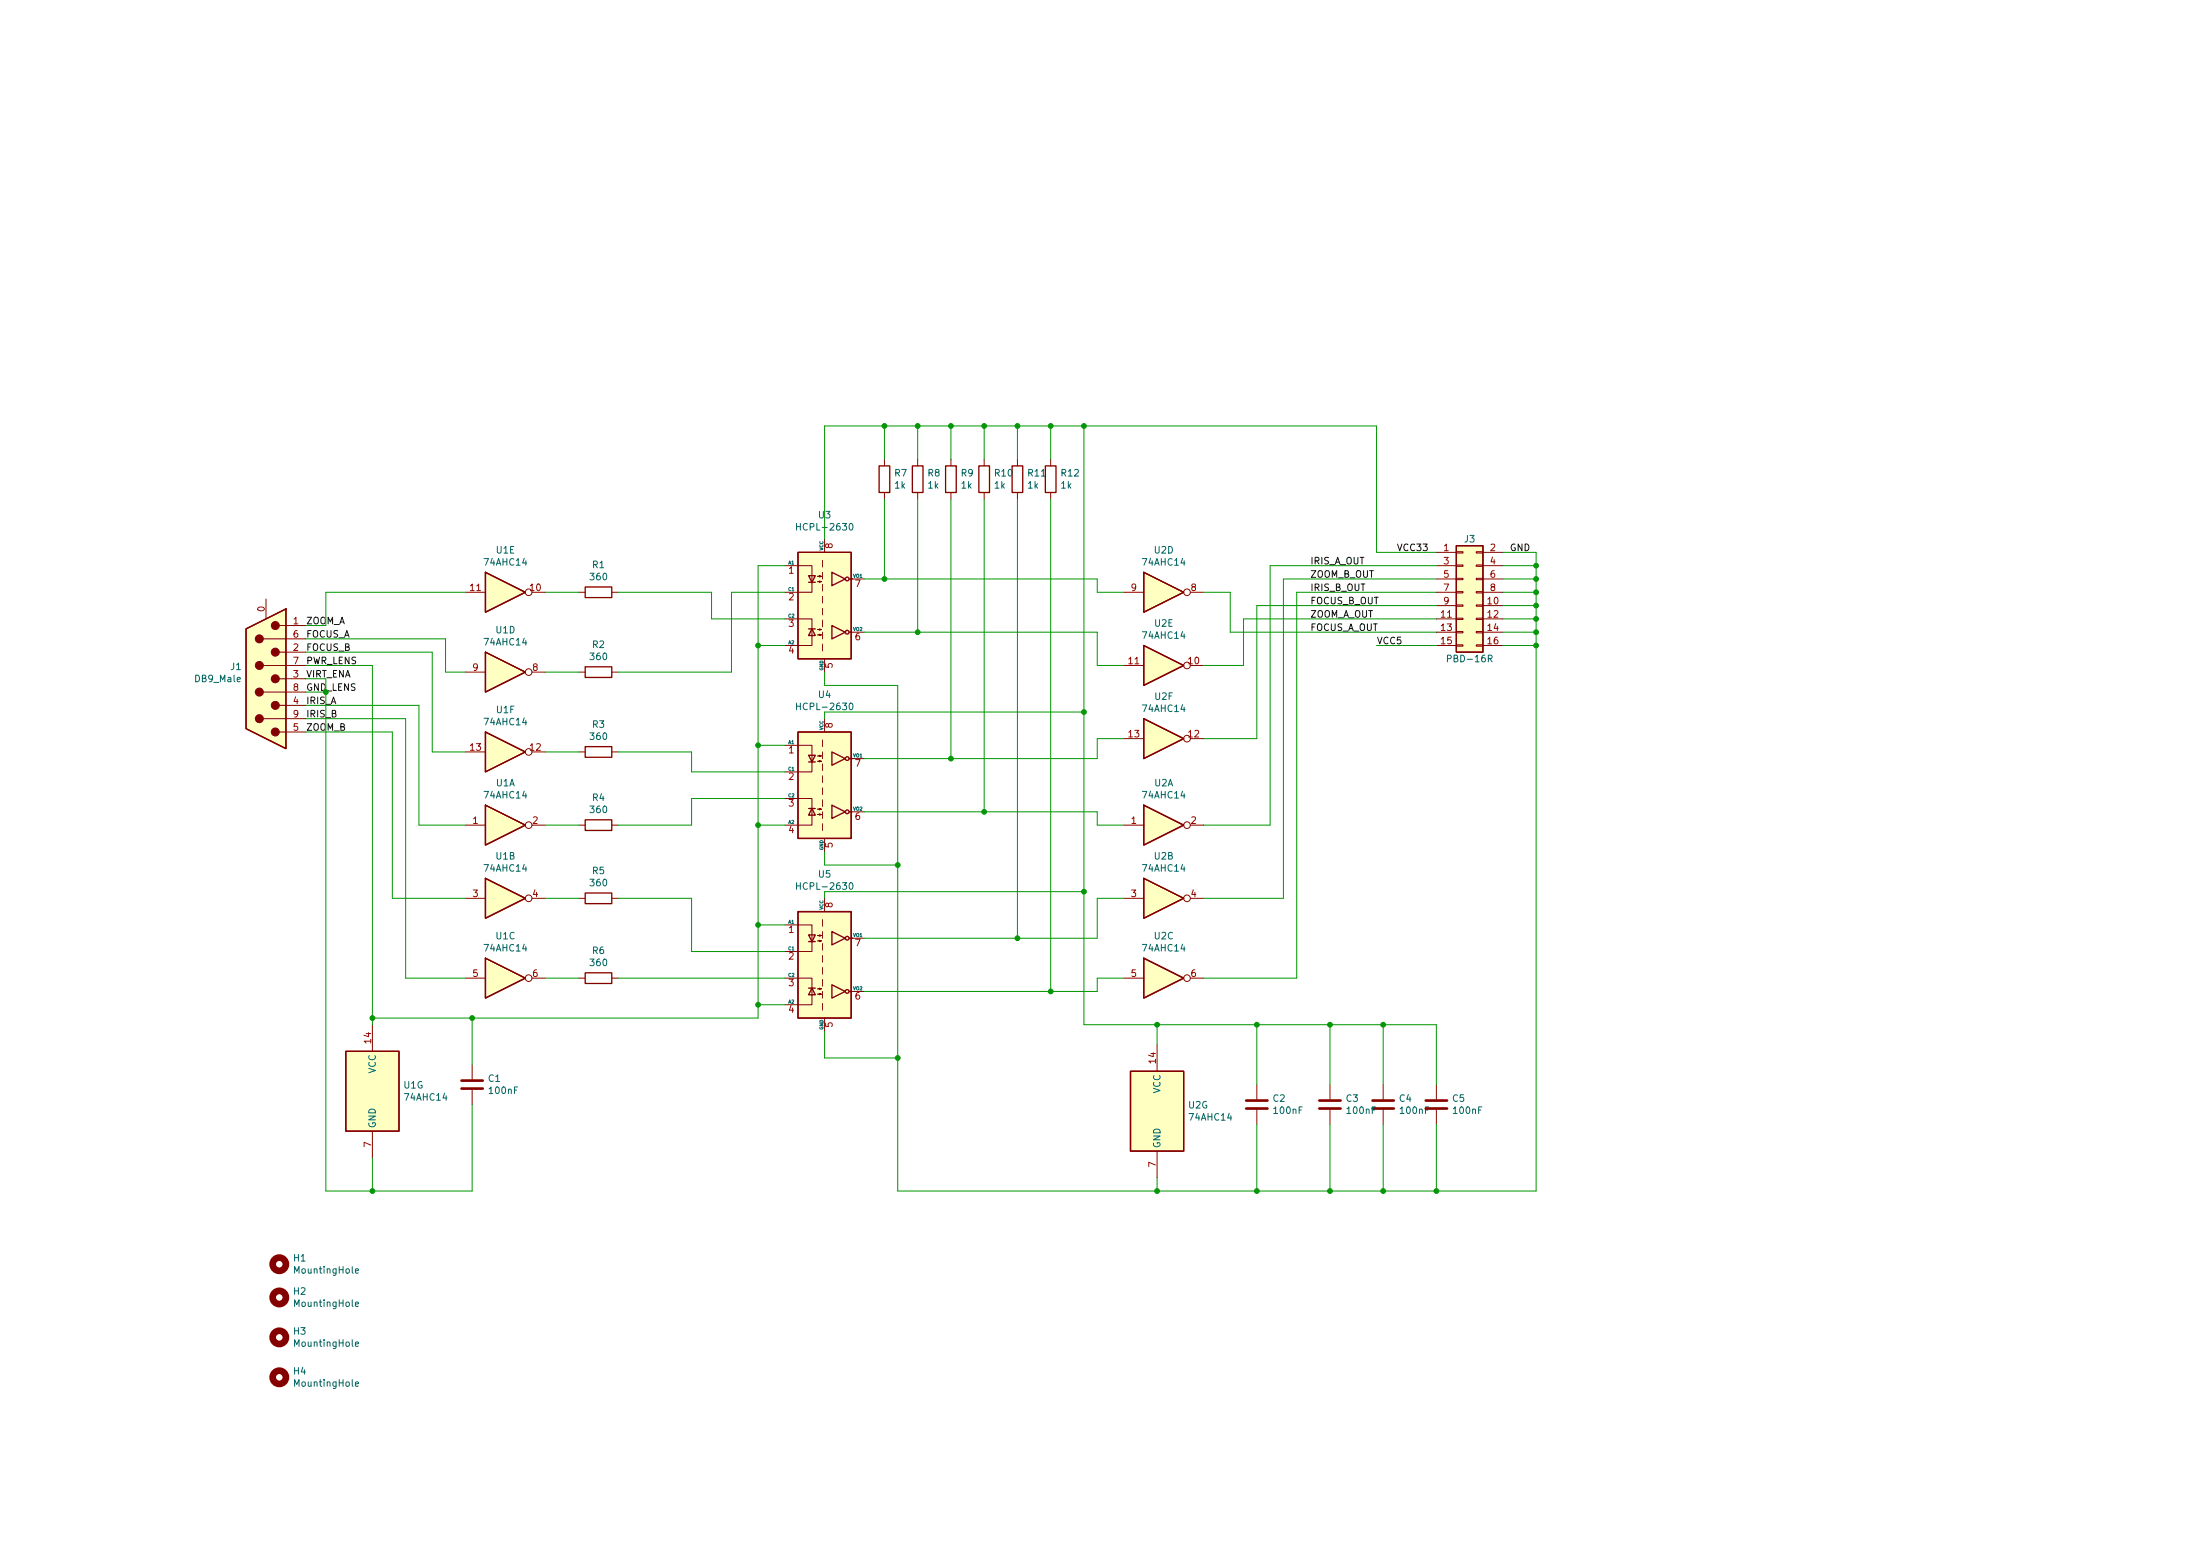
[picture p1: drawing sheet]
<svg xmlns="http://www.w3.org/2000/svg" width="420mm" height="297mm" viewBox="0 0 420 297" stroke-linecap="round" stroke-linejoin="round" font-family="sans-serif">
<g fill="none" stroke="#840000" stroke-width=".25">
<path d="M167.9 88.9h2v5.1h-2zM174.2 88.9h2.1v5.1h-2.1zM180.6 88.9h2v5.1h-2zM186.9 88.9h2.1v5.1h-2.1zM193.3 88.9h2v5.1h-2zM199.6 88.9h2.1v5.1h-2.1zM92.7 109.3l7.6 3.8-7.6 3.8zM111.8 112.1h5v2h-5zM152.4 105.4h10.2v20.4h-10.2zM154.4 109.9h1.3l-.6 1.3zM154.4 111.2h1.3M158.9 119.4l2.5 1.3-2.5 1.3z"/>
<path d="M158.9 109.3l2.5 1.2-2.5 1.3zM162.2 110.5h.6M218.4 109.3l7.7 3.8-7.7 3.8zM278.1 104.2h5.1v20.3h-5.1zM47 120.1l7.6-3.9v26.7l-7.6-3.8zM92.7 124.5l7.6 3.8-7.6 3.8zM92.7 139.7l7.6 3.8-7.6 3.9zM111.8 127.3h5v2h-5zM152.4 139.7h10.2v20.4h-10.2zM154.4 120.1h1.3M155.1 120.1l.6 1.2h-1.3zM162.2 120.7h.5"/>
<path d="M218.4 123.2l7.7 3.8-7.7 3.8zM218.4 137.2l7.7 3.8-7.7 3.8zM92.7 153.7l7.6 3.8-7.6 3.8zM111.8 156.5h5v2h-5zM111.8 142.5h5v2.1h-5zM154.4 144.2h1.3l-.6 1.3zM154.4 154.3h1.3M154.4 145.5h1.3M155.1 154.3l.6 1.3h-1.3zM158.9 153.7l2.5 1.3-2.5 1.2zM158.9 143.5l2.5 1.3-2.5 1.3zM162.2 155h.5"/>
<path d="M162.2 144.8h.6M218.4 153.7l7.7 3.8-7.7 3.8zM92.7 167.7l7.6 3.8-7.6 3.8zM111.8 170.5h5v2h-5zM152.4 174h10.2v20.3h-10.2zM154.4 178.5h1.3l-.6 1.2zM154.4 179.7h1.3M158.9 177.8l2.5 1.3-2.5 1.3zM162.2 179.1h.6M218.4 167.7l7.7 3.8-7.7 3.8zM92.7 182.9l7.6 3.8-7.6 3.8zM111.8 185.7h5v2h-5z"/>
<path d="M154.4 188.6h1.3M155.1 188.6l.6 1.3h-1.3zM158.9 188l2.5 1.3-2.5 1.2zM162.2 189.3h.5M218.4 182.9l7.7 3.8-7.7 3.8zM66 200.7h10.2v15.2h-10.2zM215.9 204.5h10.2v15.2h-10.2z"/>
<circle cx="161.8" cy="110.5" r=".36"/>
<circle cx="161.8" cy="120.7" r=".36"/>
<circle cx="161.8" cy="155" r=".36"/>
<circle cx="161.8" cy="144.8" r=".36"/>
<circle cx="161.8" cy="179.1" r=".36"/>
<circle cx="161.8" cy="189.3" r=".36"/>
</g>
<g fill="none" stroke="#840000" stroke-width=".19">
<path d="M168.9 87.7v1.2M168.9 94v1.3M175.3 87.7v1.2M175.3 94v1.3M181.6 87.7v1.2M181.6 94v1.3M188 87.7v1.2M188 94v1.3M194.3 87.7v1.2M194.3 94v1.3M200.7 87.7v1.2M200.7 94v1.3"/>
<path d="M50.8 114.3v3.8M53.3 119.4h5.1M88.9 113.1h3.8M101.6 113.1h2.5M110.5 113.1h1.3M116.8 113.1h1.3M149.9 108h2.5M149.9 113.1h2.5M149.9 118.1h2.5M152.5 108h2.6v3.3M152.5 118.1h2.6v3.3M155.1 111.2v1.9h-2.6"/>
<path d="M156.1 111h.7l-.3 .2v-.3l.3 .1M156.1 110h.7l-.3 .1v-.2l.3 .1M157.1 107v1.2M157.1 109.3v1.2M157.1 111.5v1.3M157.1 113.8v1.3M157.1 116.1v1.3M157.1 118.4v1.3M157.5 102.9v2.5M162.6 110.5h2.5M214.6 113.1h3.8M227.3 113.1h2.6"/>
<path d="M274.3 108h3.8M274.3 113.1h3.8M274.3 118.1h3.8M274.3 110.5h3.8M274.3 105.4h3.8M274.3 115.6h3.8M278.1 118h1.3v.3h-1.3zM278.1 115.5h1.3v.2h-1.3zM278.1 112.9h1.3v.3h-1.3zM278.1 110.4h1.3v.3h-1.3zM278.1 107.9h1.3v.2h-1.3zM278.1 105.3h1.3v.3h-1.3z"/>
<path d="M281.9 118h1.3v.3h-1.3zM281.9 115.5h1.3v.2h-1.3zM281.9 112.9h1.3v.3h-1.3zM281.9 110.4h1.3v.3h-1.3zM281.9 107.9h1.3v.2h-1.3zM281.9 105.3h1.3v.3h-1.3zM283.2 108h3.8M283.2 113.1h3.8M283.2 118.1h3.8M283.2 110.5h3.8M283.2 105.4h3.8M283.2 115.6h3.8"/>
<path d="M50.3 127h8.1M50.3 122h8.1M50.3 132.1h8.1M50.3 137.2h8.1M53.3 124.5h5.1M53.3 129.6h5.1M53.3 134.7h5.1M53.3 139.7h5.1M88.9 128.3h3.8M101.6 128.3h2.5M110.5 128.3h1.3M116.8 128.3h1.3"/>
<path d="M149.9 123.2h2.5M155.1 121.3v1.9h-2.6M156.1 121.2h.7l-.3 .1v-.2l.3 .1M156.1 120.2h.7l-.3 .1v-.2l.3 .1M157.1 120.7v1.3M157.1 123v1.2M157.5 125.8v2.5M157.5 137.2v2.5M162.6 120.7h2.5M214.6 127h3.8M227.3 127h2.6M274.3 123.2h3.8"/>
<path d="M274.3 120.7h3.8M278.1 123.1h1.3v.3h-1.3zM278.1 120.6h1.3v.2h-1.3zM281.9 123.1h1.3v.3h-1.3zM281.9 120.6h1.3v.2h-1.3zM283.2 123.2h3.8M283.2 120.7h3.8M88.9 157.5h3.8M88.9 143.5h3.8M101.6 157.5h2.5M101.6 143.5h2.5M110.5 157.5h1.3"/>
<path d="M110.5 143.5h1.3M116.8 157.5h1.3M116.8 143.5h1.3M149.9 157.5h2.5M149.9 142.3h2.5M149.9 147.4h2.5M149.9 152.4h2.5M152.5 142.3h2.6v3.3M152.5 152.4h2.6v3.3M155.1 155.6v1.9h-2.6M155.1 145.5v1.9h-2.6M156.1 155.5h.7l-.3 .1v-.2l.3 .1"/>
<path d="M156.1 154.5h.7l-.3 .1v-.3l.3 .2M156.1 145.3h.7l-.3 .2v-.3l.3 .1M156.1 144.3h.7l-.3 .1v-.2l.3 .1M157.1 141.3v1.2M157.1 143.5v1.3M157.1 145.8v1.3M157.1 148.1v1.3M157.1 150.4v1.3M157.1 152.7v1.3M157.1 155v1.2M157.1 157.3v1.2M162.6 155h2.5"/>
<path d="M162.6 144.8h2.5M214.6 157.5h3.8M214.6 141h3.8M227.3 157.5h2.6M227.3 141h2.6M88.9 171.5h3.8M101.6 171.5h2.5M110.5 171.5h1.3M116.8 171.5h1.3M149.9 176.6h2.5M152.5 176.6h2.6v3.3M155.1 179.7v1.9h-2.6"/>
<path d="M156.1 179.6h.7l-.3 .1v-.2l.3 .1M156.1 178.6h.7l-.3 .1v-.2l.3 .1M157.1 175.6v1.2M157.1 177.8v1.3M157.5 160.1v2.5M157.5 171.5v2.5M162.6 179.1h2.5M214.6 171.5h3.8M227.3 171.5h2.6M71.1 195.6v5.1M88.9 186.7h3.8M101.6 186.7h2.5"/>
<path d="M110.5 186.7h1.3M116.8 186.7h1.3M149.9 186.7h2.5M149.9 181.6h2.5M149.9 191.8h2.5M152.5 186.7h2.6v3.3M155.1 189.9v1.9h-2.6M156.1 189.8h.7l-.3 .1v-.3l.3 .2M156.1 188.8h.7l-.3 .1v-.3l.3 .2M157.1 180.1v1.3M157.1 182.4v1.3M157.1 184.7v1.3"/>
<path d="M157.1 187v1.3M157.1 189.3v1.2M157.1 191.6v1.2M157.5 194.3v2.6M162.6 189.3h2.5M214.6 186.7h3.8M221 199.4v5.1M227.3 186.7h2.6M71.1 215.9v5.1M90.2 203.2v2.8M90.2 208.1v2.8M221 219.7v5.1"/>
<path d="M240 207v2.8M240 211.9v2.8M254 207v2.8M254 211.9v2.8M264.2 207v2.8M264.2 211.9v2.8M274.3 207v2.8M274.3 211.9v2.8"/>
<circle cx="101" cy="113.1" r=".63"/>
<circle cx="226.7" cy="113.1" r=".63"/>
<circle cx="101" cy="128.3" r=".63"/>
<circle cx="226.7" cy="127" r=".63"/>
<circle cx="101" cy="157.5" r=".63"/>
<circle cx="101" cy="143.5" r=".63"/>
<circle cx="226.7" cy="141" r=".63"/>
<circle cx="226.7" cy="157.5" r=".63"/>
<circle cx="101" cy="171.5" r=".63"/>
<circle cx="226.7" cy="171.5" r=".63"/>
<circle cx="101" cy="186.7" r=".63"/>
<circle cx="226.7" cy="186.7" r=".63"/>
</g>
<g fill="#ffffc2" stroke="#ffffc2" stroke-width=".19">
<path d="M218.4 167.7l7.7 3.8-7.7 3.8z"/>
<path d="M218.4 182.9l7.7 3.8-7.7 3.8z"/>
<path d="M152.4 105.4h10.2v20.4h-10.2z"/>
<path d="M152.4 174h10.2v20.3h-10.2z"/>
<path d="M218.4 123.2l7.7 3.8-7.7 3.8z"/>
<path d="M218.4 109.3l7.7 3.8-7.7 3.8z"/>
<path d="M92.7 109.3l7.6 3.8-7.6 3.8z"/>
<path d="M92.7 124.5l7.6 3.8-7.6 3.8z"/>
<path d="M215.9 204.5h10.2v15.2h-10.2z"/>
<path d="M218.4 137.2l7.7 3.8-7.7 3.8z"/>
<path d="M218.4 153.7l7.7 3.8-7.7 3.8z"/>
<path d="M278.1 104.2h5.1v20.3h-5.1z"/>
<path d="M92.7 139.7l7.6 3.8-7.6 3.9z"/>
<path d="M92.7 153.7l7.6 3.8-7.6 3.8z"/>
<path d="M47 120.1l7.6-3.9v26.7l-7.6-3.8z"/>
<path d="M152.4 139.7h10.2v20.4h-10.2z"/>
<path d="M66 200.7h10.2v15.2h-10.2z"/>
<path d="M92.7 182.9l7.6 3.8-7.6 3.8z"/>
<path d="M92.7 167.7l7.6 3.8-7.6 3.8z"/>
</g>
<g fill="none" stroke="#006464" stroke-width=".19">
<path d="M152.1 99.9v1.3M152.1 100.5h.8M162.3 100l.2-.1a.68 .68 0 0 1 .4 .7 .68 .68 0 0 1-.4 .6l-.3-.5zM152.1 134.2v1.3M152.1 134.8h.8M162.3 134.3l.2-.1a.68 .68 0 0 1 .4 .7 .68 .68 0 0 1-.4 .6l-.3-.5zM284.2 125.7h.6l.2-.2-.1-.3-.7-.1v1.2M284.5 125.7l.5 .6M152.1 168.5v1.3M152.1 169.1h.8M162.3 168.6l.2-.1a.68 .68 0 0 1 .4 .6 .68 .68 0 0 1-.4 .7l-.3-.5zM67.9 249l.6-.1-.1-.3h-.3l-.2 .1v.6h.5"/>
<path d="M67.9 256.6l.6-.1-.1-.3h-.3l-.2 .2v.6h.5M67.9 242.6l.6-.1-.1-.2-.3-.1-.2 .2v.6h.5M67.9 264.2l.6-.1-.1-.2-.3-.1-.2 .2v.6h.5"/>
</g>
<path d="M88.1 207.8h4.1M88.1 206.3h4.1M238 211.6h4.1M238 210.1h4.1M252 211.6h4M252 210.1h4M262.1 211.6h4.1M262.1 210.1h4.1M272.3 211.6h4.1M272.3 210.1h4.1" fill="none" stroke="#840000" stroke-width=".51"/>
<g fill="#840000" stroke="#840000" stroke-width=".19">
<circle cx="52.6" cy="119.4" r=".76"/>
<circle cx="52.6" cy="124.5" r=".76"/>
<circle cx="52.6" cy="129.6" r=".76"/>
<circle cx="52.6" cy="134.7" r=".76"/>
<circle cx="52.6" cy="139.7" r=".76"/>
<circle cx="49.5" cy="122" r=".76"/>
<circle cx="49.5" cy="127" r=".76"/>
<circle cx="49.5" cy="132.1" r=".76"/>
<circle cx="49.5" cy="137.2" r=".76"/>
</g>
<g fill="none" stroke="#840000" stroke-width="1.3">
<circle cx="53.3" cy="247.7" r="1.27"/>
<circle cx="53.3" cy="255.3" r="1.27"/>
<circle cx="53.3" cy="241.3" r="1.27"/>
<circle cx="53.3" cy="262.9" r="1.27"/>
</g>
<g fill="none" stroke="#009600" stroke-width=".19">
<path d="M168.9 81.3v6.4M168.9 95.3v15.2M175.3 81.3v6.4M175.3 95.3v25.4M181.6 81.3v6.4M181.6 95.3v49.5M188 81.3v6.4M188 95.3v59.7M194.3 81.3v6.4M194.3 95.3v83.8M200.7 81.3v6.4M200.7 95.3v94"/>
<path d="M207 81.3v114.3h67.3v11.4M88.9 113.1h-26.7v6.3h-3.8M104.1 113.1h6.4M118.1 113.1h17.8v5h14M149.9 113.1h-10.2v15.2h-21.6M149.9 108h-5.1v86.3h-73.7M157.5 102.9v-21.6h105.4v24.1h11.4M165.1 110.5h44.4v2.6h5.1M229.9 113.1h5v7.6h39.4M274.3 108h-31.7v49.5h-12.7M274.3 113.1h-26.7v73.6h-17.7M274.3 110.5h-29.2v61h-15.2"/>
<path d="M274.3 115.6h-34.3v25.4h-10.1M274.3 118.1h-36.8v8.9h-7.6M287 105.4h6.4v122h-122v-96.6h-13.9v-2.5M287 110.5h6.4M287 113.1h6.4M287 115.6h6.4M287 118.1h6.4M287 108h6.4M58.4 134.7h21.6v22.8h8.9M58.4 137.2h19.1v49.5h11.4M58.4 139.7h16.5v31.8h14M58.4 127h12.7v68.6"/>
<path d="M58.4 129.6h3.8v97.8h28v-16.5M58.4 122h26.7v6.3h3.8M58.4 124.5h24.1v19h6.4M58.4 132.1h3.8M104.1 128.3h6.4M144.8 123.2h5.1M165.1 120.7h44.4v6.3h5.1M207 135.9h-49.5v1.3M262.9 123.2h11.4M287 120.7h6.4M287 123.2h6.4M104.1 157.5h6.4"/>
<path d="M104.1 143.5h6.4M118.1 143.5h14v3.9h17.8M144.8 157.5h5.1M144.8 142.3h5.1M149.9 152.4h-17.8v5.1h-14M165.1 155h44.4v2.5h5.1M214.6 141h-5.1v3.8h-44.4M104.1 171.5h6.4M118.1 171.5h14v10.1h17.8M144.8 176.6h5.1M157.5 162.6v2.5h13.9M207 170.2h-49.5v1.3"/>
<path d="M214.6 171.5h-5.1v7.6h-44.4M90.2 194.3v8.9M104.1 186.7h6.4M118.1 186.7h31.8M144.8 191.8h5.1M157.5 196.9v5.1h13.9M214.6 186.7h-5.1v2.6h-44.4M221 195.6v3.8M240 195.6v11.4M254 195.6v11.4M264.2 195.6v11.4M240 214.7v12.7"/>
<path d="M254 214.7v12.7M264.2 214.7v12.7M274.3 214.7v12.7M71.1 221v6.4M221 224.8v2.6"/>
</g>
<g fill="#009600" stroke="#009600" stroke-width=".19">
<circle cx="293.4" cy="120.7" r=".46"/>
<circle cx="293.4" cy="123.2" r=".46"/>
<circle cx="254" cy="227.4" r=".46"/>
<circle cx="264.2" cy="227.4" r=".46"/>
<circle cx="240" cy="195.6" r=".46"/>
<circle cx="254" cy="195.6" r=".46"/>
<circle cx="274.3" cy="227.4" r=".46"/>
<circle cx="264.2" cy="195.6" r=".46"/>
<circle cx="221" cy="195.6" r=".46"/>
<circle cx="221" cy="227.4" r=".46"/>
<circle cx="171.4" cy="202" r=".46"/>
<circle cx="240" cy="227.4" r=".46"/>
<circle cx="188" cy="155" r=".46"/>
<circle cx="181.6" cy="144.8" r=".46"/>
<circle cx="171.4" cy="165.1" r=".46"/>
<circle cx="175.3" cy="120.7" r=".46"/>
<circle cx="168.9" cy="110.5" r=".46"/>
<circle cx="168.9" cy="81.3" r=".46"/>
<circle cx="175.3" cy="81.3" r=".46"/>
<circle cx="181.6" cy="81.3" r=".46"/>
<circle cx="188" cy="81.3" r=".46"/>
<circle cx="194.3" cy="81.3" r=".46"/>
<circle cx="207" cy="135.9" r=".46"/>
<circle cx="200.7" cy="81.3" r=".46"/>
<circle cx="207" cy="81.3" r=".46"/>
<circle cx="293.4" cy="108" r=".46"/>
<circle cx="293.4" cy="115.6" r=".46"/>
<circle cx="293.4" cy="110.5" r=".46"/>
<circle cx="293.4" cy="113.1" r=".46"/>
<circle cx="293.4" cy="118.1" r=".46"/>
<circle cx="194.3" cy="179.1" r=".46"/>
<circle cx="200.7" cy="189.3" r=".46"/>
<circle cx="207" cy="170.2" r=".46"/>
<circle cx="90.2" cy="194.3" r=".46"/>
<circle cx="71.1" cy="227.4" r=".46"/>
<circle cx="144.8" cy="191.8" r=".46"/>
<circle cx="144.8" cy="176.6" r=".46"/>
<circle cx="71.1" cy="194.3" r=".46"/>
<circle cx="144.8" cy="157.5" r=".46"/>
<circle cx="144.8" cy="123.2" r=".46"/>
<circle cx="144.8" cy="142.3" r=".46"/>
</g>
<g font-size="1.8" fill="#006464">
<text x="170.9" y="90.9">R7</text>
<text x="170.9" y="93.3">1k</text>
<text x="177.2" y="90.9">R8</text>
<text x="177.3" y="93.3">1k</text>
<text x="183.6" y="90.9">R9</text>
<text x="183.6" y="93.3">1k</text>
<text x="190" y="93.3">1k</text>
<text x="190" y="90.9">R10</text>
<text x="196.3" y="93.3">1k</text>
<text x="196.4" y="90.9">R11</text>
<text x="202.7" y="93.3">1k</text>
<text x="202.7" y="90.9">R12</text>
<text x="152.8" y="101.3">HCPL-2630</text>
<text x="156.3" y="98.9">U3</text>
<text x="92.6" y="108">74AHC14</text>
<text x="94.8" y="105.6">U1E</text>
<text x="218.4" y="108">74AHC14</text>
<text x="220.5" y="105.6">U2D</text>
<text x="279.7" y="103.5">J3</text>
<text x="112.8" y="110.8">360</text>
<text x="113.2" y="108.4">R1</text>
<text x="220.5" y="119.6">U2E</text>
<text x="92.6" y="123.2">74AHC14</text>
<text x="94.8" y="120.9">U1D</text>
<text x="112.8" y="126">360</text>
<text x="113.2" y="123.7">R2</text>
<text x="218.4" y="121.9">74AHC14</text>
<text x="37.4" y="130.2">DB9_Male</text>
<text x="44.1" y="127.9">J1</text>
<text x="276.9" y="126.4">PBD-16R</text>
<text x="94.8" y="136.1">U1F</text>
<text x="152.8" y="135.5">HCPL-2630</text>
<text x="156.3" y="133.2">U4</text>
<text x="218.4" y="135.9">74AHC14</text>
<text x="220.6" y="133.6">U2F</text>
<text x="92.6" y="138.4">74AHC14</text>
<text x="112.8" y="141.2">360</text>
<text x="113.2" y="138.9">R3</text>
<text x="92.6" y="152.4">74AHC14</text>
<text x="94.8" y="150.1">U1A</text>
<text x="112.8" y="155.2">360</text>
<text x="113.2" y="152.9">R4</text>
<text x="218.4" y="152.4">74AHC14</text>
<text x="220.5" y="150.1">U2A</text>
<text x="92.6" y="166.4">74AHC14</text>
<text x="94.8" y="164.1">U1B</text>
<text x="113.2" y="166.9">R5</text>
<text x="156.3" y="167.5">U5</text>
<text x="218.4" y="166.4">74AHC14</text>
<text x="220.5" y="164.1">U2B</text>
<text x="112.8" y="169.2">360</text>
<text x="152.8" y="169.8">HCPL-2630</text>
<text x="94.8" y="179.3">U1C</text>
<text x="220.5" y="179.3">U2C</text>
<text x="92.6" y="181.6">74AHC14</text>
<text x="112.8" y="184.4">360</text>
<text x="113.2" y="182.1">R6</text>
<text x="218.4" y="181.6">74AHC14</text>
<text x="71.8" y="204.9" transform="rotate(-90 71.8 204.9)">VCC</text>
<text x="77.1" y="207.8">U1G</text>
<text x="93.3" y="206.5">C1</text>
<text x="93.5" y="208.8">100nF</text>
<text x="221.6" y="208.7" transform="rotate(-90 221.6 208.7)">VCC</text>
<text x="71.8" y="215.4" transform="rotate(-90 71.8 215.4)">GND</text>
<text x="77.4" y="210.1">74AHC14</text>
<text x="227" y="211.6">U2G</text>
<text x="227.3" y="213.9">74AHC14</text>
<text x="243.1" y="210.3">C2</text>
<text x="243.4" y="212.6">100nF</text>
<text x="257.1" y="210.3">C3</text>
<text x="257.4" y="212.6">100nF</text>
<text x="267.3" y="210.3">C4</text>
<text x="267.5" y="212.6">100nF</text>
<text x="277.4" y="210.3">C5</text>
<text x="277.7" y="212.6">100nF</text>
<text x="221.6" y="219.2" transform="rotate(-90 221.6 219.2)">GND</text>
<text x="56.1" y="240.8">H1</text>
<text x="56.4" y="243.1">MountingHole</text>
<text x="56.1" y="247.2">H2</text>
<text x="56.4" y="249.5">MountingHole</text>
<text x="56.1" y="254.8">H3</text>
<text x="56.4" y="257.1">MountingHole</text>
<text x="56.1" y="262.4">H4</text>
<text x="56.4" y="264.7">MountingHole</text>
</g>
<g font-size="1.8" fill="#a90000">
<text x="159" y="104.7" transform="rotate(-90 159 104.7)">8</text>
<text x="275.7" y="105.2">1</text>
<text x="275.7" y="107.7">3</text>
<text x="284.6" y="105.2">2</text>
<text x="284.6" y="107.7">4</text>
<text x="89.8" y="112.8">11</text>
<text x="101.3" y="112.8">10</text>
<text x="150.6" y="109.5">1</text>
<text x="163.3" y="112.1">7</text>
<text x="216" y="112.8">9</text>
<text x="227.5" y="112.8">8</text>
<text x="275.7" y="110.3">5</text>
<text x="275.7" y="112.8">7</text>
<text x="284.6" y="110.3">6</text>
<text x="284.6" y="112.8">8</text>
<text x="50.5" y="116.7" transform="rotate(-90 50.5 116.7)">0</text>
<text x="56" y="119.2">1</text>
<text x="150.6" y="114.6">2</text>
<text x="150.6" y="119.7">3</text>
<text x="275.2" y="117.9">11</text>
<text x="275.7" y="115.4">9</text>
<text x="284.1" y="115.4">10</text>
<text x="284.1" y="117.9">12</text>
<text x="56" y="124.2">2</text>
<text x="56" y="121.7">6</text>
<text x="150.6" y="124.8">4</text>
<text x="163.3" y="122.2">6</text>
<text x="275.2" y="120.4">13</text>
<text x="275.2" y="123">15</text>
<text x="284.1" y="120.4">14</text>
<text x="284.1" y="123">16</text>
<text x="56" y="129.3">3</text>
<text x="56" y="126.8">7</text>
<text x="56" y="131.9">8</text>
<text x="90.3" y="128.1">9</text>
<text x="101.7" y="128.1">8</text>
<text x="159" y="127.5" transform="rotate(-90 159 127.5)">5</text>
<text x="215.6" y="126.8">11</text>
<text x="227" y="126.8">10</text>
<text x="56" y="134.4">4</text>
<text x="56" y="136.9">9</text>
<text x="56" y="139.5">5</text>
<text x="89.8" y="143.3">13</text>
<text x="101.3" y="143.3">12</text>
<text x="150.6" y="143.8">1</text>
<text x="159" y="139" transform="rotate(-90 159 139)">8</text>
<text x="215.6" y="140.8">13</text>
<text x="227" y="140.8">12</text>
<text x="150.6" y="148.9">2</text>
<text x="163.3" y="146.3">7</text>
<text x="150.6" y="154">3</text>
<text x="90.3" y="157.3">1</text>
<text x="101.7" y="157.3">2</text>
<text x="150.6" y="159">4</text>
<text x="159" y="161.8" transform="rotate(-90 159 161.8)">5</text>
<text x="163.3" y="156.5">6</text>
<text x="216" y="157.3">1</text>
<text x="227.5" y="157.3">2</text>
<text x="90.3" y="171.2">3</text>
<text x="101.7" y="171.2">4</text>
<text x="159" y="173.2" transform="rotate(-90 159 173.2)">8</text>
<text x="216" y="171.2">3</text>
<text x="227.5" y="171.2">4</text>
<text x="150.6" y="178.1">1</text>
<text x="150.6" y="183.2">2</text>
<text x="163.3" y="180.6">7</text>
<text x="90.3" y="186.5">5</text>
<text x="101.7" y="186.5">6</text>
<text x="150.6" y="188.3">3</text>
<text x="163.3" y="190.8">6</text>
<text x="216" y="186.5">5</text>
<text x="227.5" y="186.5">6</text>
<text x="150.6" y="193.3">4</text>
<text x="159" y="196.1" transform="rotate(-90 159 196.1)">5</text>
<text x="70.9" y="199.1" transform="rotate(-90 70.9 199.1)">14</text>
<text x="220.7" y="203" transform="rotate(-90 220.7 203)">14</text>
<text x="70.9" y="219" transform="rotate(-90 70.9 219)">7</text>
<text x="220.7" y="222.8" transform="rotate(-90 220.7 222.8)">7</text>
</g>
<g font-size="1.8" fill="#0f0f0f">
<text x="250.2" y="107.7">IRIS_A_OUT</text>
<text x="266.7" y="105.2">VCC33</text>
<text x="288.3" y="105.2">GND</text>
<text x="250.2" y="110.3">ZOOM_B_OUT</text>
<text x="250.2" y="112.8">IRIS_B_OUT</text>
<text x="58.4" y="119.2">ZOOM_A</text>
<text x="250.2" y="117.9">ZOOM_A_OUT</text>
<text x="250.2" y="115.3">FOCUS_B_OUT</text>
<text x="58.4" y="121.7">FOCUS_A</text>
<text x="58.4" y="124.2">FOCUS_B</text>
<text x="250.2" y="120.4">FOCUS_A_OUT</text>
<text x="262.9" y="123">VCC5</text>
<text x="58.4" y="129.3">VIRT_ENA</text>
<text x="58.4" y="126.8">PWR_LENS</text>
<text x="58.4" y="136.9">IRIS_B</text>
<text x="58.4" y="134.4">IRIS_A</text>
<text x="58.4" y="139.5">ZOOM_B</text>
</g>
<text font-size="1.8" fill="#009600" x="58.4" y="131.9">GND_LENS</text>
<g font-size=".9" fill="#006464">
<text x="150.6" y="107.7">A1</text>
<text x="157.2" y="105.1" transform="rotate(-90 157.2 105.1)">VCC</text>
<text x="150.6" y="112.8">C1</text>
<text x="162.9" y="110.3">VO1</text>
<text x="150.6" y="117.9">C2</text>
<text x="150.6" y="123">A2</text>
<text x="162.9" y="120.4">VO2</text>
<text x="157.2" y="128" transform="rotate(-90 157.2 128)">GND</text>
<text x="150.6" y="142">A1</text>
<text x="157.2" y="139.4" transform="rotate(-90 157.2 139.4)">VCC</text>
<text x="150.6" y="147.1">C1</text>
<text x="162.9" y="144.6">VO1</text>
<text x="150.6" y="152.2">C2</text>
<text x="162.9" y="154.7">VO2</text>
<text x="150.6" y="157.3">A2</text>
<text x="157.2" y="162.3" transform="rotate(-90 157.2 162.3)">GND</text>
<text x="157.2" y="173.7" transform="rotate(-90 157.2 173.7)">VCC</text>
<text x="150.6" y="176.3">A1</text>
<text x="162.9" y="178.9">VO1</text>
<text x="150.6" y="181.4">C1</text>
<text x="150.6" y="186.5">C2</text>
<text x="150.6" y="191.6">A2</text>
<text x="162.9" y="189">VO2</text>
<text x="157.2" y="196.6" transform="rotate(-90 157.2 196.6)">GND</text>
</g>
</svg>
